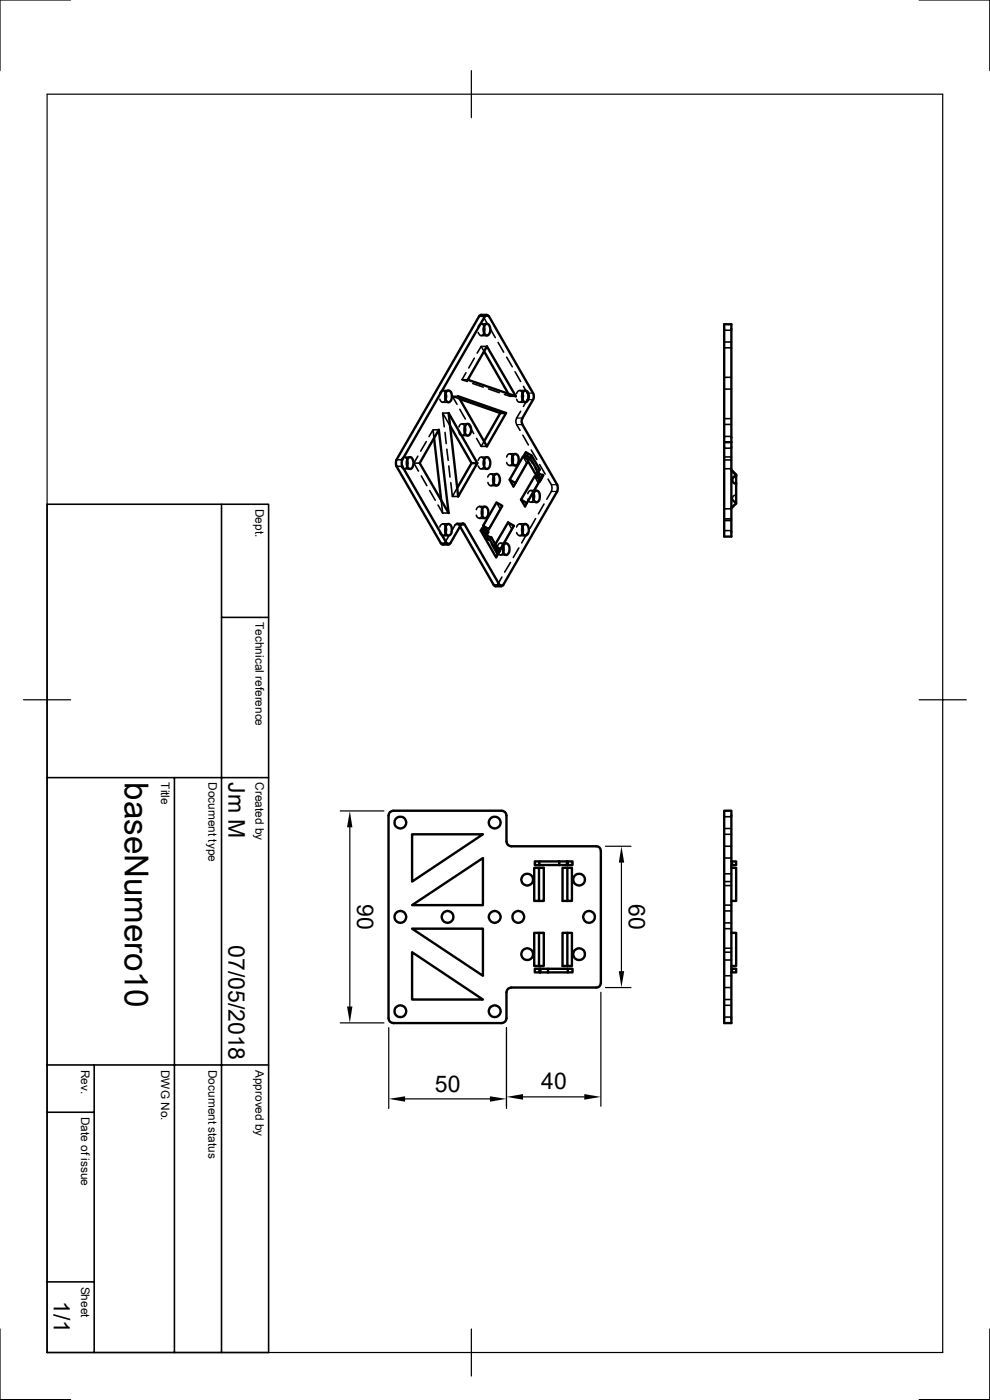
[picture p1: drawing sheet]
<svg xmlns="http://www.w3.org/2000/svg" width="210mm" height="297mm" viewBox="0 0 210 297" stroke-linecap="round" stroke-linejoin="round" font-family="sans-serif">
<g fill="none" stroke="#000" stroke-width=".51">
<path d="M102.7 69.3v1.3M102.7 74.5l5.2 9.1M102.9 67.1a.47 .47 0 0 1 .4-.3 .47 .47 0 0 1 .4 .3l9.5 16.6v.8l-2.4 4.2-.1 .8 .1 .6 7.4 12.7 .1 .6-.1 .9-11.4 19.8a.44 .44 0 0 1-.4 .2 .44 .44 0 0 1-.4-.2l-7.7-13.1-.5 .3-2.3 3.9a.44 .44 0 0 1-.4 .3 .44 .44 0 0 1-.4-.3l-9.4-16.3v-1.1zM103 68.8a.75 .75 0 0 1 .8 .1 .75 .75 0 0 1 .2 .8v.4a.75 .75 0 0 1-.2 .8 .75 .75 0 0 1-.8 .1l-.4-.9 .1-.7zM103.3 66.8h-1.2l-.5 .3-17.6 30.7 .1 1.1 9.4 16.3 .4 .3h1.3M103.3 73.5l6.1 10.6-10.2-3.5zM86.4 97.6l.1 .7-.1 .6M86.7 97.1l.2-.1a1.22 1.22 0 0 1 .7 1.8 .64 .64 0 0 1-.9 .6l-.4-1 .1-.7zM92.1 92.9l1.5 13.3M93.1 91.2l2.1 17.6-6.2-10.5zM94.5 83.4l.2 .7-.2 .7M94.8 83a.74 .74 0 0 1 .8 .1 .74 .74 0 0 1 .2 .8 1.08 1.08 0 0 1-.8 1.4 1.67 1.67 0 0 1-.2-2.3z"/>
<path d="M95.5 90.3l4.5 8M97.5 84.6l8.6 3M98.6 90.5l.1 .7-.1 .6M98.9 90l.2-.1a1.22 1.22 0 0 1 .8 1.8 .64 .64 0 0 1-.7 .7 .64 .64 0 0 1-.6-.7l-.1-.7zM100 98.3h1.3l-4.1 7-2-17.7 6.1 10.7M100 98.3l-3 5.2M102.7 97.6v1.3M103 97.1l.2-.1a1.22 1.22 0 0 1 .7 1.8 .64 .64 0 0 1-.9 .6l-.4-1 .1-.7zM106.1 87.6h1.3l-4.1 7.1-6.1-10.6 10.2 3.5M106.1 87.6l-3.4 6M108.7 96.9l.1 .6-.1 .7M109 96.4a.73 .73 0 0 1 .8 .1 .73 .73 0 0 1 .2 .8 1.03 1.03 0 0 1-.8 1.5 1.61 1.61 0 0 1-.2-2.4z"/>
<path d="M110.8 83.4l.2 .7-.2 .7M111 96.8l1.2 .7-2.9 5-1.2-.7zM111.1 83a.77 .77 0 0 1 .9 .1 .77 .77 0 0 1 .2 .8v.4a.77 .77 0 0 1-.2 .8 .77 .77 0 0 1-.9 .1l-.4-.9 .1-.8zM111.3 96.5l.4 .7M111.5 95.9l1.3 .7-.3 .6-1.2-.7zM112 97.8l2.1 3.7M112.5 97.2l1.7 3M112.8 96.6l1.7 3-.3 .6M153.6 93.8v20h1.6v-20M153.6 93.8v-25h1.6v25M153.6 93.8h1.6M155.2 99.8l1 1v1.8"/>
<path d="M155.2 99.7l.9 1.1M94.5 111.7l.2 .7-.2 .6M94.8 111.3a.73 .73 0 0 1 .8 .1 .73 .73 0 0 1 .2 .8 1.03 1.03 0 0 1-.8 1.4 1.61 1.61 0 0 1-.2-2.3zM97.6 111.7l7.1 12.4 .4 .3h1.2M102 112.6l3.2 5.6 .8-1.2-1.8-3-.3 .6M102.3 112.1l1.2 .6-.3 .6-1.2-.7zM102.3 108v1.3M102.5 111.5l.5 1M102.6 107.6a.73 .73 0 0 1 .8 .1 .73 .73 0 0 1 .2 .8 1.09 1.09 0 0 1-.8 1.4 1.61 1.61 0 0 1-.2-2.3zM103.2 113.3l.1 .1M103.3 113.4l.4 .4 .5 .2M103.3 113.4l-.4 .2a.94 .94 0 0 0 1 1"/>
<path d="M103.5 112.7l.1 .2-.3 .5M103.7 112.3l-.3 .4M103.9 114.6l1.8 2.9M104.7 101.1v1.3M105 100.7a.49 .49 0 0 1 .8 .2l.2 1.1a.95 .95 0 0 1-.8 1 1.53 1.53 0 0 1-.2-2.3zM105.1 115.5l2.7-4.7 1.2 .7-3.1 5.4M105.3 106.6l1.3 .7-2.9 5-1.2-.8zM105.4 116.1l.8 .4M106.8 115.8v1.3M107.1 115.4a.73 .73 0 0 1 .8 .1 .73 .73 0 0 1 .2 .8 1.09 1.09 0 0 1-.8 1.4 1.63 1.63 0 0 1-.2-2.3zM108.1 101.8l.8 1.4 .4-.7M110.5 106l1.3 .7"/>
<path d="M110.8 111.7l.2 .7-.2 .6M111.1 111.3a.77 .77 0 0 1 .8 .1 .77 .77 0 0 1 .3 .8v.4a.77 .77 0 0 1-.3 .8 .77 .77 0 0 1-.8 .1l-.4-.9 .1-.8zM113.2 104.6l.1 .7-.1 .7M113.4 101l1.2 .8-3.2 5.6-.9-1.4zM113.5 104.2a.74 .74 0 0 1 .8 .1 .74 .74 0 0 1 .2 .8 1.03 1.03 0 0 1-.8 1.5 1.67 1.67 0 0 1-.2-2.4zM114.1 100.2l.5 .4 .5 .2M114.2 100.2l-.4 .1a1 1 0 0 0 1.1 1M114.9 101.3v.1M115.1 100.8l.1 .1-.7 1.2M115.1 100.8l-.2 .5M155.7 101.1l-.2 .3M156.2 102.6v4.2l-1 1"/>
<path d="M156.2 101a.8 .8 0 0 0-.8 .8 .8 .8 0 0 0 .8 .8M82.7 172.3l.7-.3h23a1.01 1.01 0 0 1 1 1v5.5a1.01 1.01 0 0 0 1.1 1h17.9a.94 .94 0 0 1 1.1 1v28a.94 .94 0 0 1-1.1 1h-17.9a1.01 1.01 0 0 0-1.1 1v5.5a1.01 1.01 0 0 1-1 1h-23a1.01 1.01 0 0 1-1-1v-43zM87.4 177h15l-15 10zM153.6 172h1.6v45h-1.6zM87.4 192l15-10v10zM87.4 197h15v10zM113.3 184.1h1v7h-1zM113.3 197.9h1v7h-1zM113.5 182.8h.9v.7h-.9zM114.3 184.1h1.1v7h-1.1M114.3 197.9h1.1v7h-1.1M114.4 182.8h4.3"/>
<path d="M114.4 183.5h4.3M118.7 183.5h1.6M118.7 182.8h1.6M118.7 182.8v.7M120.3 182.8v.7M120.3 182.8h.1M120.3 183.5h.1M120.4 184.1h.9v7h-.9zM120.4 197.9h.9v7h-.9zM120.4 184.1h-1.1v7h1.1M120.4 197.9h-1.1v7h1.1M120.4 182.8h1.1v.7h-1.1z"/>
<path d="M155.2 184.1h1v7h-1M155.2 197.9h1v7h-1M155.2 182.8h1v.7h-1M87.4 202l15 10h-15zM113.5 205.5h.9v.8h-.9zM114.4 205.5h.2M114.4 206.3h.2M114.6 206.3h1.6M114.6 205.5h1.6M114.6 205.5v.8M116.2 206.3h4.2M120.4 205.5h1.1v.8h-1.1z"/>
<path d="M120.4 205.5h-4.2v.8M155.2 205.5h1v.8h-1"/>
<circle cx="84.9" cy="174.5" r="1.25"/>
<circle cx="104.9" cy="174.5" r="1.25"/>
<circle cx="84.9" cy="194.5" r="1.25"/>
<circle cx="95" cy="194.5" r="1.25"/>
<circle cx="104.9" cy="194.5" r="1.25"/>
<circle cx="109.9" cy="194.5" r="1.25"/>
<circle cx="111.8" cy="186.6" r="1.25"/>
<circle cx="122.9" cy="186.6" r="1.25"/>
<circle cx="125" cy="194.5" r="1.25"/>
<circle cx="84.9" cy="214.5" r="1.25"/>
<circle cx="104.9" cy="214.5" r="1.25"/>
<circle cx="111.9" cy="202.4" r="1.25"/>
<circle cx="122.9" cy="202.4" r="1.25"/>
</g>
<g fill="none" stroke="#000" stroke-width=".34">
<path d="M98.8 79.1l-.8 1.5 1.1 .3M100.6 76l-1.2 2.1M101.4 70.5l.5 .7a.68 .68 0 0 0 .8-.6M101.6 67.1h1.3M102.1 71.2h1.2M102.1 68.7h1.2M102.1 66.8l.4 .3 .8 1.4M102.1 73.5h1.2M102.7 69.3a.68 .68 0 0 0-.8-.6l-.5 .7M102.7 74.5l-.6-1-.9 1.4M103.9 69.6l1.2 2M105.7 72.6l1.1 2.1"/>
<path d="M107.5 75.8l1.2 2M109.3 78.9l1.1 2M153.6 73.8h1.6M153.6 72.6h1.6M153.6 70.1h1.6M84.1 97.5h1.2M84.1 98.9h1.2M85.1 98.8a.61 .61 0 0 0 .6 .7 .61 .61 0 0 0 .7-.6M85.8 99.5h1.2M85.8 97h1.2M86.4 97.6a.6 .6 0 0 0-.6-.6 .6 .6 0 0 0-.6 .5l-.1 .2M87.8 98.3h1.2"/>
<path d="M88.6 96.8l-.8 1.5 1 1.6M90.4 93.7l-1.2 2M91 92.6l.9-1.4 .2 1.7M91.9 91.2h1.2M93.3 84.7l.2 .4a.48 .48 0 0 0 .9-.1l.1-.2M93.9 85.3h1.3M93.9 82.8h1.3M93.9 87.6h1.3M94.4 91.7l.3 2.4M94.5 83.4a.63 .63 0 0 0-.8-.5l-.4 .6M94.8 95.3l.3 2.4M95.2 98.8l.3 2.4"/>
<path d="M95.5 90.3l-1.6-2.7 .3 3M96 84.1h1.2M97.4 91.8a.66 .66 0 0 0 .9 .5l.3-.5M97.5 84.6l-1.5-.5 .9 1.7M97.5 86.8l1.2 2.1M98 92.4h1.2M98 89.9h1.2M98 80.6h1.2M98.6 90.5a.6 .6 0 0 0-.6-.6 .6 .6 0 0 0-.6 .5v.2M99.3 89.9l1.2 2.1M100.3 81.4l2.2 .7M101.1 93l1 1.7 .6-1.1"/>
<path d="M101.4 98.8l.5 .6a.68 .68 0 0 0 .8-.5M102.1 99.5h1.2M102.1 97h1.2M102.1 94.7h1.2M102.7 97.6a.6 .6 0 0 0-.4-.5 .6 .6 0 0 0-.6 .1l-.3 .5M103.6 82.5l2.3 .8M107 83.7l1.2 .4M107.5 98.1v.2a.59 .59 0 0 0 .5 .4 .59 .59 0 0 0 .6-.2l.1-.3M107.9 83.6l.3 .5M108.1 98.8h1.2M108.1 96.3h1.2M108.2 84.1h1.2"/>
<path d="M108.7 96.9a.6 .6 0 0 0-.5-.6 .6 .6 0 0 0-.7 .5v.1M109.6 84.7a.66 .66 0 0 0 .9 .6l.3-.5M110.2 85.3h1.3M110.2 82.8h1.3M110.4 87.2l-1 2a3.2 3.2 0 0 0 .9 2.1M110.8 83.4a.6 .6 0 0 0-.5-.6 .6 .6 0 0 0-.7 .6v.1M110.9 92.3l1.2 2.1M111 96.8l.8 1.5M111 82l1 1.7v.5l-1 2M111.5 95.9l1.4 2.4M111.7 97.2l.3 .6M111.8 98.3l-1.1 1.9"/>
<path d="M112.2 97.5l-.4 .8M112.7 95.5l1.2 2M113.5 99.3l1.3 2.3M114.1 99.8l-.3 .5M114.5 98.6l1.2 2M114.5 99.6l-.4 .2v.4M153.6 88.8h1.6M153.6 97.6h1.6M153.6 95.1h1.6M153.6 99.4h1.6M153.6 96.9h1.6M153.6 92.6h1.6"/>
<path d="M153.6 90h1.6M153.6 82.6h1.6M153.6 80.1h1.6M10 107h47v179.9h-47zM47 107v179.9M89.4 101l1.2 2M91.1 104.1l1.2 2M92.9 107.1l1 1.7M93.3 113v.2a.57 .57 0 0 0 .5 .4 .57 .57 0 0 0 .6-.2l.1-.4M93.5 115.2h1.2M93.6 106.2l.3 2.6M93.9 113.7h1.3"/>
<path d="M93.9 111.1h1.3M93.9 108.8h1.3M94.5 111.7l-.3-.5a.66 .66 0 0 0-.9 .6M95.2 113.8l-.9 1.4-.4 .3M95.6 102.4l.4 2.9 1-1.8M96 105.3h1.2M97 111h1.2M97.6 111.7l-.4-.5-.3-.2-.3 .3-.8 1.5M97.8 111.3h.8M101 109.3l.1 .2a.57 .57 0 0 0 .4 .4 .57 .57 0 0 0 .6-.2l.2-.4M101.6 110h1.3M101.6 107.4h1.3"/>
<path d="M102.3 108l-.4-.5a.66 .66 0 0 0-.9 .6M102.3 112.1l1.3 2.2M103 112.5l.3 .4M103.2 113.1l-.3 .5M103.4 112.7l-.1 .2M103.5 102.4a.64 .64 0 0 0 .9 .6l.3-.6M103.6 112.9l-.4 .1 .1 .4M104.1 103h1.2M104.1 100.5h1.2M104.2 115.4l1.3 2.3M104.4 111l-1.1 1.9M104.7 101.1a.6 .6 0 0 0-.4-.5 .6 .6 0 0 0-.6 .2l-.2 .4"/>
<path d="M104.9 115.8l.5 .3M104.9 115.8l.8 1.4M105.1 115.5l-.2 .3M105.3 106.6l.8 1.4M105.5 117.7l-.3 .5M105.5 117.1l.1 .2a.57 .57 0 0 0 .4 .4 .57 .57 0 0 0 .6-.2l.2-.4M106 117l-.5 .7M106.1 115.2h1.3M106.1 117.7h1.3M106.1 108l-1.1 2M106.6 107.3l-.5 .7M106.8 115.8a.63 .63 0 0 0-.8-.5l-.5 .6"/>
<path d="M106.9 115.2l-1.2 2 .2-.3M107.8 110.8l.8 1.5M108.3 119.3l-1.2 2.1M108.6 112.3l-1.1 1.9M109 111.5l-.4 .8M109.6 113a.61 .61 0 0 0 .6 .6 .61 .61 0 0 0 .6-.6M110.1 116.2l-1.2 2.1M110.1 101.2l-1.2 2M110.2 113.7h1.3M110.2 111.1h1.3M110.8 111.7a.62 .62 0 0 0-.6-.6 .62 .62 0 0 0-.6 .7M111.8 113.1l-1.1 2.1"/>
<path d="M112 105.9v.2a.55 .55 0 0 0 .5 .4 .55 .55 0 0 0 .5-.2l.2-.3M112.5 105.5l-1.1 1.9M112.6 106.6h1.2M112.6 104.1h1.2M113.2 104.6a.63 .63 0 0 0-.8-.5l-.4 .6M113.4 101l.8 1.5M113.6 110l-1.2 2.1M114.1 101.5l.4 .6M114.2 102.5l-1.1 1.9M114.6 101.8l-.4 .7M114.8 101.6l-.3 .6M115.2 100.9l-.4 .7"/>
<path d="M115.4 106.9l-1.2 2.1M116.2 101.6a2.61 2.61 0 0 1 .9 2.1l-.1 .6-1 1.6M153.6 112.6h1.6M153.6 110.1h1.6M153.6 110.4h1.6M153.6 108h1.6M155.2 105.7l1 1-1 1M155.5 101.4l-.3 .3M156.1 100.8l-.4 .3M156.2 105a.8 .8 0 0 0-.8 .8 .8 .8 0 0 0 .8 .8M47 131h10M104.7 124.1h1.3"/>
<path d="M106.5 122.4l-1 1.7-.4 .3M10 165h47M37 165v121.9M153.6 179.5h1.6M153.6 177h1.6M153.6 175.8h1.6M153.6 173.3h1.6M153.6 182h1.6M153.6 192h1.6M153.6 197h1.6M153.6 187h1.6M153.6 187.9h1.6"/>
<path d="M153.6 185.4h1.6M153.6 195.8h1.6M153.6 193.3h1.6M155.4 182.8v.7M153.6 209.5h1.6M153.6 207h1.6M153.6 212h1.6M153.6 202h1.6M153.6 203.7h1.6M153.6 201.2h1.6M153.6 215.8h1.6M153.6 213.3h1.6"/>
<path d="M155.4 205.5v.8M10 236h10M10 225.9h47M20 225.9v61M10 271.9h10"/>
</g>
<g fill="none" stroke="#000" stroke-width=".25">
<path d="M10 20h190v266.9h-190zM15 0h-15v15M100 15v10M195 0h15v15M102.9 67.1h.8M109.6 88.7h1.2M109.6 90.1h1.2M111.8 84.8h1.3M111.8 83.4h1.3M94.7 115.2h.8M96.6 111.3h1.2M117 104.3h1.2"/>
<path d="M117 102.8h1.2M106 124.1h.8M5 148.5h10M195 148.5h10M72.2 172h9.2M74.2 175.5v38M128.4 179.5h5.5M131.8 183v23M72.2 217h9.2M82.5 218v17.2M107.4 218v17.2M127.5 210.5v24.2"/>
<path d="M128.4 209.5h5.5M85.9 233.1h18M111 232.7h13M0 281.9v15h15M100 281.9v10M210 281.9v15h-15"/>
</g>
<path d="M74.2 172l.6 3.5h-1.2zM131.8 179.5l.6 3.5h-1.1zM73.6 213.5h1.2l-.6 3.5zM131.3 206h1.1l-.6 3.5zM82.5 233.1l3.4-.5v1.1zM103.9 232.6l3.5 .5-3.5 .6zM107.4 232.7l3.6-.6v1.2zM124 232.1l3.5 .6-3.5 .6z" fill="#000"/>
<text font-size="7" x="26.5" y="165.9" transform="rotate(90 26.5 165.9)">baseNumero10</text>
<g font-size="4.9">
<text x="48.5" y="165.9" transform="rotate(90 48.5 165.9)">Jm M</text>
<text x="75.7" y="191.8" transform="rotate(90 75.7 191.8)">90</text>
<text x="133.4" y="191.8" transform="rotate(90 133.4 191.8)">60</text>
<text x="48.5" y="200.5" transform="rotate(90 48.5 200.5)">07/05/2018</text>
<text x="92.2" y="231.6">50</text>
<text x="114.8" y="231.1">40</text>
<text x="11.4" y="276.1" transform="rotate(90 11.4 276.1)">1/1</text>
</g>
<g font-size="2.5">
<text x="54.2" y="108" transform="rotate(90 54.2 108)">Dept.</text>
<text x="54.2" y="132" transform="rotate(90 54.2 132)">Technical reference</text>
<text x="34.2" y="165.9" transform="rotate(90 34.2 165.9)">Title</text>
<text x="44.2" y="165.9" transform="rotate(90 44.2 165.9)">Document type</text>
<text x="54.2" y="165.9" transform="rotate(90 54.2 165.9)">Created by</text>
<text x="17.2" y="227" transform="rotate(90 17.2 227)">Rev.</text>
<text x="34.2" y="226.9" transform="rotate(90 34.2 226.9)">DWG No.</text>
<text x="44.2" y="226.9" transform="rotate(90 44.2 226.9)">Document status</text>
<text x="54.2" y="226.9" transform="rotate(90 54.2 226.9)">Approved by</text>
<text x="17.2" y="236.9" transform="rotate(90 17.2 236.9)">Date of issue</text>
<text x="17.2" y="272.9" transform="rotate(90 17.2 272.9)">Sheet</text>
</g>
</svg>
